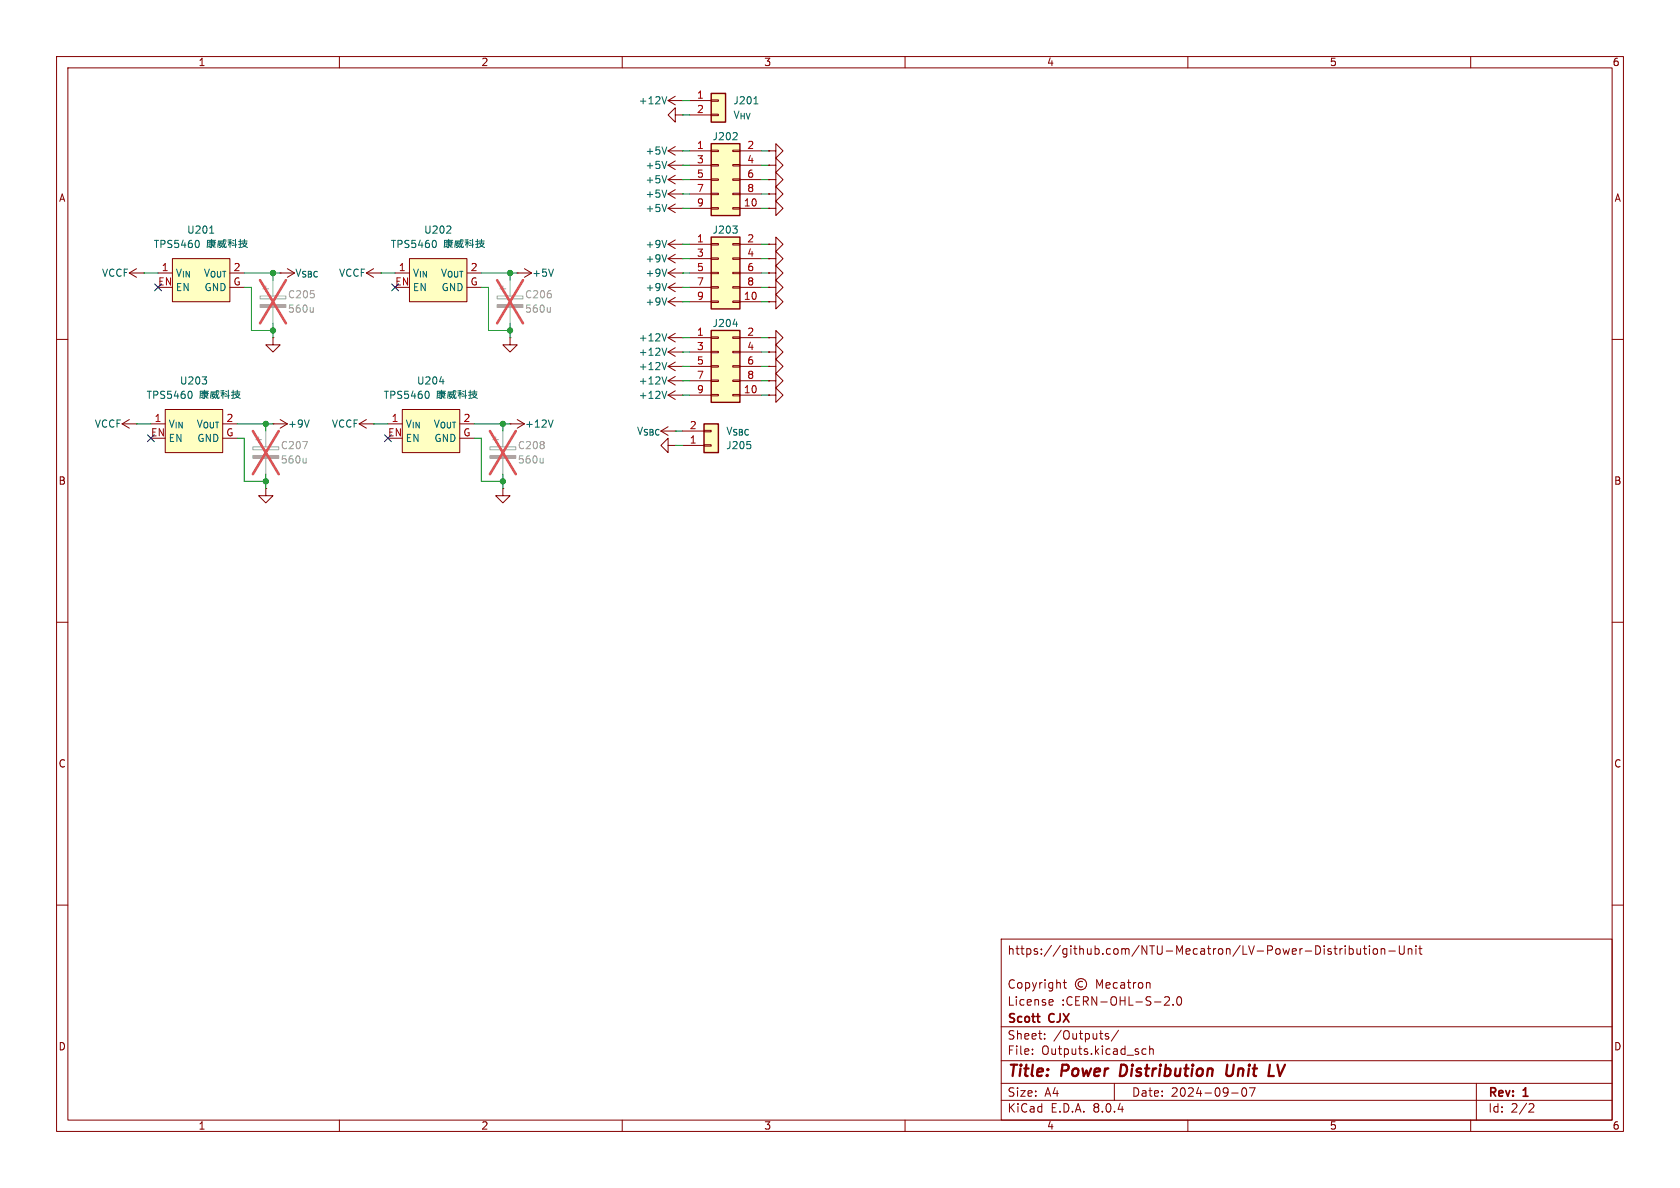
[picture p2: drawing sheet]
<svg xmlns="http://www.w3.org/2000/svg" width="297mm" height="210mm" viewBox="0 0 297 210" stroke-linecap="round" stroke-linejoin="round" font-family="sans-serif">
<g fill="none" stroke="#840000" stroke-width=".18">
<path d="M10 10h277v190h-277zM12 12h273v186h-273zM60 10v2M110 10v2M160 10v2M210 10v2M260 10v2M10 60h2M285 60h2M10 110h2M285 110h2M10 160h2"/>
<path d="M285 160h2M177 166h108v32h-108zM185.7 176.7l.4 .1 .1 .3-.7 .1M186.1 177.6l-.4 .1M188 173.7h.5M188.2 173.2v1.3l.3 .2M191.4 173.6a.52 .52 0 0 0-.8 .4 .52 .52 0 0 0 .8 .4M193.9 174.7v-1.5l.5 1.1 .5-1.1v1.5M195.5 174.2l.7-.1v-.3l-.5-.1-.2 .2 .1 .7h.6M197.5 173.8l-.4-.1-.3 .3v.4l.2 .2h.5M198.2 173.8h.5l.1 .9M198.8 174.1h-.5a.29 .29 0 0 0-.2 .3 .29 .29 0 0 0 .2 .3l.5-.1"/>
<path d="M199.3 173.7h.6M199.5 173.2v1.3l.4 .2M200.4 173.7v1M200.8 173.7l-.3 .1-.1 .2M201.3 173.8l.2-.1 .5 .1v.6l-.1 .2-.4 .1-.2-.1zM202.7 173.8l.2-.1 .3 .1 .1 .9M202.7 173.7v1M205.9 176.3l.6-.1 .2 .1v.3l-.9 1.1h.9M207.4 177.6v.1M208.2 176.3l.2-.1a.81 .81 0 0 1 .6 .6 .81 .81 0 0 1-.3 .8l-.2 .1a.81 .81 0 0 1-.3-1.4zM234.7 168l.7 .4-.2 .3-.5-.1M235.3 167.8l-.3-.1-.3 .2"/>
<path d="M235.8 167.7h.6M236 167.2v1.3l.4 .2M236.9 167.7v1M237.3 167.7l-.3 .1-.1 .2M237.8 167.2v.1M237.8 167.7v1M238.5 167.8l.5-.1 .2 .3v.4l-.1 .2h-.6M238.5 167.2v1.5M239.9 167.7l.1 .9 .3 .1 .2-.1M240.5 167.7v1M241 167.7h.6M241.2 167.2v1.3l.4 .2"/>
<path d="M242.1 167.2v.1M242.1 167.7v1M242.9 167.8l.3-.1 .3 .3v.4l-.3 .3-.3-.1-.2-.2v-.4zM244.2 167.8l.2-.1 .3 .1 .1 .9M244.2 167.7v1M245.5 168.1h1.2M247.4 167.2v1.2l.3 .3 .4-.1 .1-.2v-1.2M249 167.8l.2-.1 .3 .1 .1 .9M249 167.7v1M250.3 167.2v.1M250.3 167.7v1M250.8 167.7h.6"/>
<path d="M251 167.2v1.3l.4 .2M60 198v2M110 198v2M160 198v2M177 194.5h108M177 191.5h108M177 187.5h108M177 181.5h108M182.5 186.3v.1M182.5 185.5v.1M184.7 183.6v.1M184.7 182.8v.1"/>
<path d="M195.5 183.1l.5 .2v.2l-.2 .2-.4-.1M195.5 182.8h.5M197 191.5v3M197.7 182.1l-1.2 2M202.6 185.5l-.4-.1-.3 .3v.4l.1 .2h.6M203.2 185.5l.3-.1 .3 .1 .1 .9M203.2 184.9v1.5M210 198v2M217.7 193.2h1.2M219.7 192.4l.2-.1a.81 .81 0 0 1 .6 .6 .81 .81 0 0 1-.3 .8l-.2 .1a.81 .81 0 0 1-.3-1.4zM220.9 192.3h1l-.7 1.5M260 198v2"/>
<path d="M261 191.5v6.5M270.5 195.1l.5 .1 .2 .3-1 1.1h1"/>
<circle cx="191.1" cy="174" r="1"/>
</g>
<path d="M198.2 188.2l-.2 2h.4M217 188.2l-.2 1.6 .1 .3a.66 .66 0 0 0 .9-.1M224.3 190.2h.9M225.8 188.2l.5 2 .9-2" fill="none" stroke="#840000" stroke-width=".4"/>
<path d="M125.7 58.4h5.1v12.7h-5.1z" fill="#ffffc2"/>
<g fill="none" stroke="#840000" stroke-width=".18">
<path d="M121.9 59.7h3.8M125.7 59.6h1.3v.2h-1.3zM129.5 59.6h1.3v.2h-1.3zM130.8 59.7h3.8M21.6 74.9h2.5M21.6 74.9l1.3 .8M22.9 74.2l-1.3 .7M24.1 74.9h.1M121.9 69.9h3.8M121.9 62.2h3.8M121.9 64.8h3.8M121.9 67.3h3.8"/>
<path d="M125.7 69.7h1.3v.3h-1.3zM125.7 67.2h1.3v.2h-1.3zM125.7 64.6h1.3v.3h-1.3zM125.7 62.1h1.3v.3h-1.3zM129.5 69.7h1.3v.3h-1.3zM129.5 67.2h1.3v.2h-1.3zM129.5 64.6h1.3v.3h-1.3zM129.5 62.1h1.3v.3h-1.3zM130.8 69.9h3.8M130.8 62.2h3.8M130.8 64.8h3.8M130.8 67.3h3.8"/>
<path d="M88.9 86.4v1.2h1.3l-1.3 1.3-1.3-1.3h1.3M88.9 86.4h.1"/>
</g>
<path d="M125.7 58.4h5.1v12.7h-5.1z" fill="none" stroke="#840000" stroke-width=".25"/>
<path d="M129.6 57.3h.8" fill="none" stroke="#006464" stroke-width=".18"/>
<path d="M29.2 72.4h10.2v7.6h-10.2z" fill="#ffffc2"/>
<path d="M48.3 59.7v1.3h1.2l-1.2 1.2-1.3-1.2h1.3M48.3 59.7h.1M26.7 74.9h2.5M29.2 72.4h10.2v7.6h-10.2zM39.4 77.5h2.5M135.9 67.3h1.3v1.3l1.2-1.3-1.2-1.3v1.3M135.9 67.3h.1" fill="none" stroke="#840000" stroke-width=".18"/>
<g fill="none" stroke="#006464" stroke-width=".18">
<path d="M33.7 69.2a.79 .79 0 0 1 0 1.2M35.5 69.6h1.4M35.7 69.9l.1 .1M35.7 69.4h1v.4h-1M35.7 66.6h.8l-.4 .5M36 70.2l-.5 .1M36.1 69.2v1.2h-.3M36.1 69v.2M36.1 69.8l.4 .5 .3 .1M36.5 67.2v.6M36.7 69.9l-.3 .2M36.9 69.2h-1.5l-.1 1.2"/>
<path d="M37.5 69.5h.6M37.5 69.8h.6l-.2 .4-.4 .2M37.7 69.5l-.2 .6 .5 .1M38.3 69l.1 1.4h.3v-.2M38.4 69l.3 .1M38.6 69.6l-.5 .8M38.7 69.3h-1.4l-.1 1.1M39 69.5h.7M39.4 69.1v1.3M39.4 69.5l.2 .3M39.4 69.5l-.3 .5M39.6 69l-.6 .1"/>
<path d="M39.8 69.6l.3 .1M39.9 69.2h.2M40.4 69v1.4M40.5 69.9l-.7 .2M40.9 69.3h.5M41 70.4h.2M41.2 69v1.4M41.5 69.8l-.6 .1M41.5 69.3h.9M41.5 69.6h.9l-.5 .6-.5 .2M41.6 69.6l.5 .6 .4 .2M41.9 69v.6"/>
</g>
<path d="M46 52.3h4.5v.5h-4.5zM46.5 51.1h1M47 50.5v1.1M48.3 49.5v2.8M48.3 54.4v2.8" fill="none" stroke="#a1a1a1" stroke-width=".18"/>
<path d="M46 53.8h4.5v.6h-4.5z" fill="#a1a1a1" stroke="#a1a1a1" stroke-width=".18"/>
<path d="M55.4 54.3v.9M55.4 55.1l-.2 .1" fill="none" stroke="#989898" stroke-width=".18"/>
<path d="M46 49.5l4.5 7.7M50.5 49.5l-4.5 7.7" fill="none" stroke="#e65255" stroke-width=".46"/>
<path d="M72.4 45.7h10.1v7.6h-10.1z" fill="#ffffc2"/>
<g fill="none" stroke="#840000" stroke-width=".18">
<path d="M118.1 34.3h2.5M118.1 34.3l1.3 .8M119.4 33.5l-1.3 .8M120.6 34.3h.1M49.5 48.3h.1M49.5 48.3h2.6M50.8 47.5l1.3 .8M52.1 48.3l-1.3 .7M64.8 48.3h2.5M64.8 48.3l1.2 .7M66 47.5l-1.2 .8M67.3 48.3h.1"/>
<path d="M69.8 48.3h2.6M72.4 45.7h10.1v7.6h-10.1zM82.5 50.8h2.6M90.2 59.7v1.3h1.2l-1.2 1.2-1.3-1.2h1.3M90.2 59.7h.1M118.1 48.3h2.5M118.1 50.8h2.5M118.1 48.3l1.3 .7M118.1 50.8l1.3 .8M119.4 47.5l-1.3 .8M119.4 50l-1.3 .8M120.6 48.3h.1"/>
<path d="M120.6 50.8h.1M135.9 59.7h1.3v1.3l1.2-1.3-1.2-1.3v1.3M135.9 59.7h.1M47 86.4v1.2h1.3l-1.3 1.3-1.3-1.3h1.3M47 86.4h.1"/>
</g>
<g fill="none" stroke="#006464" stroke-width=".18">
<path d="M117.9 33.6l-.4 1.3M76.8 42.5a.79 .79 0 0 1 0 1.3M78.7 42.9h1.3M78.8 43.3h.2M78.9 42.7h1v.5h-1M78.9 41.2h.8M79.1 43.5l-.4 .1M79.3 42.6v1.2h-.3M79.3 42.3v.2M79.3 43.1l.4 .5 .3 .1M79.6 40.1v.4M79.9 43.3l-.3 .2"/>
<path d="M80 42.5h-1.4l-.1 1.3M80.6 42.8h.6M80.6 43.1h.6l-.1 .4-.5 .3M80.9 42.8l-.2 .6 .5 .2M81.4 42.4l.2 1.3 .3 .1v-.3M81.6 42.4h.3M81.8 42.9l-.6 .9M81.9 42.6h-1.4l-.1 1.1M82.2 42.8h.7M82.6 42.4v1.4M82.6 42.9l.2 .3M82.6 42.8l-.3 .5"/>
<path d="M82.8 42.4h-.6M83 42.9l.2 .1M83.1 42.5l.2 .1M83.5 42.3v1.5M83.7 43.3l-.8 .1M84.1 42.7h.5M84.2 43.8h.1M84.4 42.3v1.5M84.6 43.1l-.5 .1M84.7 42.6h.9M84.7 43h.8l-.4 .5-.5 .3M84.8 43l.4 .6 .5 .2"/>
<path d="M85.1 42.3v.7M117.9 47.6l-.4 1.2M117.9 50.1l-.4 1.3"/>
</g>
<path d="M87.9 52.3h4.6v.5h-4.6zM88.4 51.1h1M88.9 50.5v1.1M90.2 49.5v2.8M90.2 54.4v2.8" fill="none" stroke="#a1a1a1" stroke-width=".18"/>
<path d="M87.9 53.8h4.6v.6h-4.6z" fill="#a1a1a1" stroke="#a1a1a1" stroke-width=".18"/>
<path d="M97.3 54.3v.9M97.3 55.1l-.2 .1" fill="none" stroke="#989898" stroke-width=".18"/>
<path d="M87.9 49.5l4.6 7.7M92.5 49.5l-4.6 7.7" fill="none" stroke="#e65255" stroke-width=".46"/>
<path d="M71.1 72.4h10.2v7.6h-10.2z" fill="#ffffc2"/>
<g fill="none" stroke="#840000" stroke-width=".18">
<path d="M22.9 48.3h2.5M22.9 48.3l1.2 .7M24.1 47.5l-1.2 .8M25.4 48.3h.1M135.9 50.8h1.3v1.3l1.2-1.3-1.2-1.3v1.3M135.9 50.8h.1M48.3 74.9h.1M48.3 74.9h2.5M49.5 74.2l1.3 .7M50.8 74.9l-1.3 .8M63.5 74.9h2.5M63.5 74.9l1.3 .8"/>
<path d="M64.8 74.2l-1.3 .7M66 74.9h.1M68.6 74.9h2.5M71.1 72.4h10.2v7.6h-10.2zM81.3 77.5h2.5M135.9 62.2h1.3v1.3l1.2-1.3-1.2-1.2v1.2M135.9 62.2h.1M135.9 64.8h1.3v1.2l1.2-1.2-1.2-1.3v1.3M135.9 64.8h.1M135.9 69.9h1.3v1.2l1.2-1.2-1.2-1.3v1.3M135.9 69.9h.1"/>
</g>
<g fill="none" stroke="#006464" stroke-width=".18">
<path d="M54.7 74.2l-.5 1.3M75.6 69.2a.79 .79 0 0 1 0 1.2M77.4 69.6h1.4M77.6 69.9l.1 .1M77.6 69.4h1v.4h-1M77.7 67.5h.8M77.9 70.2l-.5 .1M78 69.2v1.2h-.3M78 69v.2M78 69.8l.4 .5 .3 .1M78.6 69.9l-.3 .2M78.8 69.2h-1.5v1.2"/>
<path d="M79.4 69.5h.6M79.4 69.8h.6l-.2 .4-.4 .2M79.6 69.5l-.2 .6 .5 .1M80.2 69l.1 1.4h.3v-.2M80.3 69l.3 .1M80.5 69.6l-.5 .8M80.6 69.3h-1.3l-.2 1.1M80.9 69.5h.7M81.3 69.1v1.3M81.3 69.5l.3 .3M81.3 69.5l-.3 .5M81.5 69l-.6 .1"/>
<path d="M81.7 69.6l.3 .1M81.8 69.2h.2M82.3 69v1.4M82.5 69.9l-.8 .2M82.8 69.3h.5M82.9 70.4h.2M83.1 69v1.4M83.4 69.8l-.6 .1M83.4 69.3h.9M83.4 69.6h.9l-.4 .6-.6 .2M83.5 69.6l.5 .6 .4 .2M83.9 69v.6"/>
</g>
<path d="M44.7 79h4.6v.5h-4.6zM45.2 77.7h1M45.7 77.2v1M47 76.2v2.8M47 81v2.8" fill="none" stroke="#a1a1a1" stroke-width=".18"/>
<path d="M44.7 80.5h4.6v.5h-4.6z" fill="#a1a1a1" stroke="#a1a1a1" stroke-width=".18"/>
<path d="M53.5 78h.9l-.6 1.3M54.1 81v.9M54.1 81.7l-.2 .2" fill="none" stroke="#989898" stroke-width=".18"/>
<path d="M44.7 76.2l4.6 7.6M49.3 76.2l-4.6 7.6" fill="none" stroke="#e65255" stroke-width=".46"/>
<path d="M30.5 45.7h10.1v7.6h-10.1z" fill="#ffffc2"/>
<g fill="none" stroke="#840000" stroke-width=".18">
<path d="M27.9 48.3h2.6M30.5 45.7h10.1v7.6h-10.1zM40.6 50.8h2.6M118.1 45.7h2.5M118.1 45.7l1.3 .8M118.1 53.3h2.5M118.1 53.3l1.3 .8M119.4 45l-1.3 .7M119.4 52.6l-1.3 .7M120.6 45.7h.1M120.6 53.3h.1M135.9 48.3h1.3v1.2l1.2-1.2-1.2-1.3v1.3"/>
<path d="M135.9 48.3h.1M135.9 45.7h1.3v1.3l1.2-1.3-1.2-1.2v1.2M135.9 45.7h.1M135.9 53.3h1.3v1.3l1.2-1.3-1.2-1.2v1.2M135.9 53.3h.1M135.9 43.2h1.3v1.3l1.2-1.3-1.2-1.3v1.3M135.9 43.2h.1"/>
</g>
<g fill="none" stroke="#006464" stroke-width=".18">
<path d="M34.9 42.5a.79 .79 0 0 1 0 1.3M36.8 42.9h1.3M36.9 43.3h.2M37 42.7h.9v.5h-.9M37.1 41.2h.7M37.2 43.5l-.4 .1M37.4 42.6v1.2h-.3M37.4 42.3v.2M37.4 43.1l.4 .5 .3 .1M38 43.3l-.4 .2M38.1 42.5h-1.4l-.1 1.3M38.7 42.8h.6"/>
<path d="M38.7 43.1h.6l-.1 .4-.5 .3M39 42.8l-.2 .6 .5 .2M39.5 42.4l.2 1.3 .2 .1 .1-.3M39.6 42.4h.3M39.9 42.9l-.6 .9M40 42.6h-1.4l-.1 1.1M40.3 42.8h.7M40.7 42.4v1.4M40.7 42.9l.2 .3M40.7 42.8l-.3 .5M40.9 42.4h-.6M41.1 42.9l.2 .1"/>
<path d="M41.2 42.5l.2 .1M41.6 42.3v1.5M41.8 43.3l-.8 .1M42.2 42.7h.5M42.2 43.8h.2M42.5 42.3v1.5M42.7 43.1l-.5 .1M42.8 42.6h.9M42.8 43h.8l-.4 .5-.5 .3M42.9 43l.4 .6 .5 .2M43.2 42.3v.7M117.9 45l-.4 1.3"/>
<path d="M117.9 52.6l-.4 1.3"/>
</g>
<path d="M86.6 79h4.6v.5h-4.6zM87.1 77.7h1M87.6 77.2v1M88.9 76.2v2.8M88.9 81v2.8" fill="none" stroke="#a1a1a1" stroke-width=".18"/>
<path d="M86.6 80.5h4.6v.5h-4.6z" fill="#a1a1a1" stroke="#a1a1a1" stroke-width=".18"/>
<path d="M96 81v.9M96 81.7l-.2 .2" fill="none" stroke="#989898" stroke-width=".18"/>
<path d="M86.6 76.2l4.6 7.6M91.2 76.2l-4.6 7.6" fill="none" stroke="#e65255" stroke-width=".46"/>
<path d="M125.7 41.9h5.1v12.7h-5.1z" fill="#ffffc2"/>
<g fill="none" stroke="#840000" stroke-width=".18">
<path d="M118.1 43.2h2.5M118.1 43.2l1.3 .7M119.4 42.4l-1.3 .8M120.6 43.2h.1M121.9 43.2h3.8M121.9 53.3h3.8M121.9 45.7h3.8M121.9 48.3h3.8M121.9 50.8h3.8M125.7 53.2h1.3v.3h-1.3zM125.7 50.7h1.3v.2h-1.3zM125.7 48.1h1.3v.3h-1.3z"/>
<path d="M125.7 45.6h1.3v.2h-1.3zM125.7 43.1h1.3v.2h-1.3zM129.5 53.2h1.3v.3h-1.3zM129.5 50.7h1.3v.2h-1.3zM129.5 48.1h1.3v.3h-1.3zM129.5 45.6h1.3v.2h-1.3zM129.5 43.1h1.3v.2h-1.3zM130.8 43.2h3.8M130.8 53.3h3.8M130.8 45.7h3.8M130.8 48.3h3.8M130.8 50.8h3.8"/>
</g>
<path d="M125.7 41.9h5.1v12.7h-5.1z" fill="none" stroke="#840000" stroke-width=".25"/>
<path d="M129.5 39.9h.8l-.4 .5M117.9 42.5l-.4 1.3M130.2 40.5l.1 .2-.1 .5" fill="none" stroke="#006464" stroke-width=".18"/>
<path d="M124.5 74.9h2.5v5.1h-2.5z" fill="#ffffc2"/>
<g fill="none" stroke="#840000" stroke-width=".18">
<path d="M135.9 29.2h1.3v1.3l1.2-1.3-1.2-1.3v1.3M135.9 29.2h.1M135.9 31.8h1.3v1.2l1.2-1.2-1.2-1.3v1.3M135.9 31.8h.1M135.9 34.3h1.3v1.3l1.2-1.3-1.2-1.3v1.3M135.9 34.3h.1M135.9 36.8h1.3v1.3l1.2-1.3-1.2-1.2v1.2M135.9 36.8h.1M135.9 26.7h1.3v1.2l1.2-1.2-1.2-1.3v1.3M135.9 26.7h.1M91.4 48.3h.1M91.4 48.3h2.6"/>
<path d="M92.7 47.5l1.3 .8M94 48.3l-1.3 .7M118.1 59.7h2.5M118.1 59.7l1.3 .8M119.4 58.9l-1.3 .8M120.6 59.7h.1M90.2 74.9h.1M90.2 74.9h2.5M91.4 74.2l1.3 .7M92.7 74.9l-1.3 .8M118.1 78.7v-1.2l-1.3 1.2 1.3 1.3v-1.3h1.3M118.1 62.2h2.5"/>
<path d="M118.1 62.2l1.3 .8M118.1 64.8h2.5M118.1 64.8l1.3 .7M118.1 69.9h2.5M118.1 69.9l1.3 .7M118.1 67.3h2.5M118.1 67.3l1.3 .8M119.4 78.7h.1M119.4 61.5l-1.3 .7M119.4 64l-1.3 .8M119.4 69.1l-1.3 .8M119.4 66.5l-1.3 .8"/>
<path d="M120.6 62.2h.1M120.6 64.8h.1M120.6 69.9h.1M120.6 67.3h.1M120.6 78.7h3.9M120.6 76.2h3.9M124.5 76.1h1.2v.2h-1.2zM124.5 78.6h1.2v.3h-1.2z"/>
</g>
<path d="M124.5 74.9h2.5v5.1h-2.5z" fill="none" stroke="#840000" stroke-width=".25"/>
<path d="M97.8 47.6l-.4 1.2M117.9 59l-.4 1.3M97.8 74.2l-.4 1.3M117.9 61.5l-.4 1.3M117.9 64.1l-.4 1.2M117.9 69.2l-.4 1.2M117.9 66.6l-.4 1.3M132.1 78h.6M132.6 78.6l.1 .2-.1 .5" fill="none" stroke="#006464" stroke-width=".18"/>
<path d="M125.7 25.4h5.1v12.7h-5.1z" fill="#ffffc2"/>
<g fill="none" stroke="#840000" stroke-width=".18">
<path d="M121.9 26.7h3.8M121.9 36.8h3.8M121.9 29.2h3.8M121.9 31.8h3.8M121.9 34.3h3.8M125.7 36.7h1.3v.3h-1.3zM125.7 34.2h1.3v.2h-1.3zM125.7 31.6h1.3v.3h-1.3zM125.7 29.1h1.3v.2h-1.3zM125.7 26.5h1.3v.3h-1.3zM129.5 36.7h1.3v.3h-1.3zM129.5 34.2h1.3v.2h-1.3z"/>
<path d="M129.5 31.6h1.3v.3h-1.3zM129.5 29.1h1.3v.2h-1.3zM129.5 26.5h1.3v.3h-1.3zM130.8 26.7h3.8M130.8 36.8h3.8M130.8 29.2h3.8M130.8 31.8h3.8M130.8 34.3h3.8"/>
</g>
<path d="M125.7 25.4h5.1v12.7h-5.1z" fill="none" stroke="#840000" stroke-width=".25"/>
<path d="M130.2 23.5l.1 .2v.3l-.8 .7h.8" fill="none" stroke="#006464" stroke-width=".18"/>
<path d="M125.7 16.5h2.6v5.1h-2.6z" fill="#ffffc2"/>
<g fill="none" stroke="#840000" stroke-width=".18">
<path d="M118.1 17.8h2.5M118.1 17.8l1.3 .7M119.4 17l-1.3 .8M120.6 17.8h.1M121.9 17.8h3.8M125.7 17.7h1.3v.2h-1.3zM118.1 26.7h2.5M118.1 26.7l1.3 .7M118.1 31.8h2.5M118.1 31.8l1.3 .7M118.1 29.2h2.5M118.1 29.2l1.3 .8"/>
<path d="M118.1 36.8h2.5M118.1 36.8l1.3 .8M119.4 20.3v-1.2l-1.3 1.2 1.3 1.3v-1.3h1.2M119.4 25.9l-1.3 .8M119.4 31l-1.3 .8M119.4 28.4l-1.3 .8M119.4 36.1l-1.3 .7M120.6 20.3h.1M120.6 26.7h.1M120.6 31.8h.1M120.6 29.2h.1M120.6 36.8h.1"/>
<path d="M121.9 20.3h3.8M125.7 20.2h1.3v.2h-1.3zM135.9 29.2h.1M135.9 31.8h.1M135.9 34.3h.1M135.9 36.8h.1M135.9 26.7h.1M135.9 59.7h.1M135.9 50.8h.1M135.9 48.3h.1M135.9 45.7h.1M135.9 53.3h.1"/>
<path d="M135.9 43.2h.1M135.9 62.2h.1M135.9 69.9h.1M135.9 67.3h.1M135.9 64.8h.1"/>
</g>
<path d="M125.7 16.5h2.6v5.1h-2.6z" fill="none" stroke="#840000" stroke-width=".25"/>
<path d="M117.9 17.1l-.4 1.3M133.3 18.4h.7M117.9 26l-.4 1.2M117.9 31.1l-.4 1.2M117.9 28.5l-.4 1.3M117.9 36.1l-.4 1.3" fill="none" stroke="#006464" stroke-width=".18"/>
<g fill="none" stroke="#009600" stroke-width=".18">
<path d="M120.6 17.8h1.3M120.6 26.7h1.3M120.6 36.8h1.3M120.6 29.2h1.3M120.6 34.3h1.3M120.6 20.3h1.3M120.6 31.8h1.3M134.6 26.7h1.3M134.6 36.8h1.3M134.6 29.2h1.3M134.6 34.3h1.3M134.6 31.8h1.3"/>
<path d="M25.4 48.3h2.5M43.2 48.3h6.3M43.2 50.8h1.2v7.6h3.9M48.3 48.3v1.2M48.3 57.2v2.5M67.3 48.3h2.5M85.1 48.3h6.3M85.1 50.8h1.3v7.6h3.8M90.2 48.3v1.2M90.2 57.2v2.5M120.6 48.3h1.3M120.6 45.7h1.3"/>
<path d="M120.6 50.8h1.3M120.6 53.3h1.3M120.6 59.7h1.3M120.6 43.2h1.3M134.6 48.3h1.3M134.6 45.7h1.3M134.6 50.8h1.3M134.6 53.3h1.3M134.6 59.7h1.3M134.6 43.2h1.3M24.1 74.9h2.6M41.9 74.9h6.4"/>
<path d="M41.9 77.5h1.3v7.6h3.8M47 74.9v1.3M66 74.9h2.6M83.8 74.9h6.4M83.8 77.5h1.3v7.6h3.8M88.9 74.9v1.3M119.4 78.7h1.2M119.4 76.2h1.2M120.6 64.8h1.3M120.6 67.3h1.3M120.6 69.9h1.3M120.6 62.2h1.3"/>
<path d="M134.6 64.8h1.3M134.6 67.3h1.3M134.6 69.9h1.3M134.6 62.2h1.3M47 83.8v2.6M88.9 83.8v2.6"/>
</g>
<path d="M27.3 50.2l1.2 1.2M28.5 50.2l-1.2 1.2M69.2 50.2l1.3 1.2M70.5 50.2l-1.3 1.2M26.1 76.9l1.2 1.2M27.3 76.9l-1.2 1.2M68 76.9l1.2 1.2M69.2 76.9l-1.2 1.2" fill="none" stroke="#000084" stroke-width=".18"/>
<g fill="#009600" stroke="#009600" stroke-width=".18">
<circle cx="48.3" cy="58.4" r=".46"/>
<circle cx="47" cy="85.1" r=".46"/>
<circle cx="48.3" cy="48.3" r=".46"/>
<circle cx="47" cy="74.9" r=".46"/>
<circle cx="90.2" cy="58.4" r=".46"/>
<circle cx="88.9" cy="74.9" r=".46"/>
<circle cx="90.2" cy="48.3" r=".46"/>
<circle cx="88.9" cy="85.1" r=".46"/>
</g>
<g font-size="2.8" fill="#840000">
<text x="178" y="190.9">Title:</text>
<text x="187.7" y="190.9">Power</text>
<text x="198.8" y="190.9">Distribution</text>
<text x="218.4" y="190.9">Unit</text>
</g>
<g font-size="2.1" fill="#840000">
<text x="178" y="169">https://github.com/NTU-Mecatron/LV-Power-Distribution-Unit</text>
<text x="178" y="178">License</text>
<text x="178" y="175">Copyright</text>
<text x="187.7" y="178">:CERN-OHL-S-2.0</text>
<text x="178" y="184">Sheet:</text>
<text x="178" y="181.2">Scott</text>
<text x="185.5" y="181.2">CJX</text>
<text x="186.2" y="184">/Outputs/</text>
<text x="178" y="186.7">File:</text>
<text x="184.1" y="186.7">Outputs.kicad_sch</text>
<text x="178" y="196.9">KiCad</text>
<text x="178" y="194.1">Size:</text>
<text x="184.7" y="194.1">A4</text>
<text x="185.7" y="196.9">E.D.A.</text>
<text x="193.3" y="196.9">8.0.4</text>
<text x="200" y="194.1">Date:</text>
<text x="207" y="194.1">2024-09-07</text>
<text x="263" y="194.3">Rev:</text>
<text x="263" y="196.9">Id:</text>
<text x="267.1" y="196.9">2/2</text>
<text x="269.4" y="194.3">1</text>
</g>
<g font-size="1.8" fill="#840000">
<text x="35" y="11.9">1</text>
<text x="85" y="11.9">2</text>
<text x="135" y="11.9">3</text>
<text x="185" y="11.9">4</text>
<text x="235" y="11.9">5</text>
<text x="285" y="11.9">6</text>
<text x="10.3" y="35.9">A</text>
<text x="285.3" y="35.9">A</text>
<text x="10.3" y="85.9">B</text>
<text x="285.3" y="85.9">B</text>
<text x="10.3" y="135.9">C</text>
<text x="285.3" y="135.9">C</text>
<text x="10.3" y="185.9">D</text>
<text x="285.3" y="185.9">D</text>
<text x="35" y="199.9">1</text>
<text x="85" y="199.9">2</text>
<text x="135" y="199.9">3</text>
<text x="185" y="199.9">4</text>
<text x="235" y="199.9">5</text>
<text x="285" y="199.9">6</text>
</g>
<g font-size="1.8" fill="#a90000">
<text x="123.1" y="17.5">1</text>
<text x="123.1" y="20.1">2</text>
<text x="123.1" y="26.4">1</text>
<text x="123.1" y="29">3</text>
<text x="132" y="26.4">2</text>
<text x="132" y="29">4</text>
<text x="123.1" y="31.5">5</text>
<text x="123.1" y="34">7</text>
<text x="132" y="31.5">6</text>
<text x="132" y="34">8</text>
<text x="123.1" y="36.6">9</text>
<text x="131.4" y="36.6">10</text>
<text x="123.1" y="42.9">1</text>
<text x="123.1" y="45.5">3</text>
<text x="132" y="42.9">2</text>
<text x="132" y="45.5">4</text>
<text x="27.9" y="50.5">EN</text>
<text x="28.5" y="48">1</text>
<text x="41.2" y="50.5">G</text>
<text x="41.2" y="48">2</text>
<text x="69.8" y="50.5">EN</text>
<text x="70.4" y="48">1</text>
<text x="83.1" y="50.5">G</text>
<text x="83.1" y="48">2</text>
<text x="123.1" y="48">5</text>
<text x="123.1" y="50.5">7</text>
<text x="123.1" y="53.1">9</text>
<text x="131.4" y="53.1">10</text>
<text x="132" y="48">6</text>
<text x="132" y="50.5">8</text>
<text x="123.1" y="59.4">1</text>
<text x="132" y="59.4">2</text>
<text x="123.1" y="62">3</text>
<text x="123.1" y="64.5">5</text>
<text x="132" y="62">4</text>
<text x="132" y="64.5">6</text>
<text x="123.1" y="67.1">7</text>
<text x="123.1" y="69.6">9</text>
<text x="131.4" y="69.6">10</text>
<text x="132" y="67.1">8</text>
<text x="26.6" y="77.2">EN</text>
<text x="27.2" y="74.7">1</text>
<text x="39.9" y="77.2">G</text>
<text x="39.9" y="74.7">2</text>
<text x="68.5" y="77.2">EN</text>
<text x="69.1" y="74.7">1</text>
<text x="81.8" y="77.2">G</text>
<text x="81.8" y="74.7">2</text>
<text x="121.8" y="75.9">2</text>
<text x="121.8" y="78.5">1</text>
</g>
<g font-size="1.8" fill="#006464">
<text x="112.8" y="18.6">+12V</text>
<text x="129.5" y="18.6">J201</text>
<text x="129.5" y="21.2">V_{HV}</text>
<text x="114" y="27.5">+5V</text>
<text x="125.9" y="25">J202</text>
<text x="114" y="35.2">+5V</text>
<text x="114" y="32.6">+5V</text>
<text x="114" y="30.1">+5V</text>
<text x="33" y="41.5">U201</text>
<text x="74.9" y="41.5">U202</text>
<text x="114" y="37.7">+5V</text>
<text x="125.9" y="41.5">J203</text>
<text x="27.1" y="44">TPS5460</text>
<text x="69" y="44">TPS5460</text>
<text x="114" y="46.6">+9V</text>
<text x="114" y="44">+9V</text>
<text x="17.9" y="49.1">VCCF</text>
<text x="31" y="49.1">V_{IN}V_{OUT}</text>
<text x="31" y="51.7">EN</text>
<text x="36.1" y="51.7">GND</text>
<text x="52.1" y="49.1">V_{SBC} VCCF</text>
<text x="72.9" y="49.1">V_{IN}V_{OUT}</text>
<text x="72.9" y="51.7">EN</text>
<text x="78" y="51.7">GND</text>
<text x="94" y="49.1">+5V</text>
<text x="114" y="49.1">+9V</text>
<text x="114" y="51.7">+9V</text>
<text x="114" y="54.2">+9V</text>
<text x="125.9" y="58">J204</text>
<text x="112.8" y="63.1">+12V</text>
<text x="112.8" y="60.6">+12V</text>
<text x="112.8" y="65.6">+12V</text>
<text x="25.8" y="70.7">TPS5460</text>
<text x="31.7" y="68.2">U203</text>
<text x="67.7" y="70.7">TPS5460</text>
<text x="73.6" y="68.2">U204</text>
<text x="112.8" y="70.7">+12V</text>
<text x="112.8" y="68.2">+12V</text>
<text x="16.7" y="75.8">VCCF</text>
<text x="29.7" y="75.8">V_{IN}V_{OUT}</text>
<text x="50.8" y="75.8">+9V</text>
<text x="58.6" y="75.8">VCCF</text>
<text x="71.6" y="75.8">V_{IN}V_{OUT}</text>
<text x="92.7" y="75.8">+12V</text>
<text x="112.5" y="77.1">V_{SBC}</text>
<text x="128.3" y="77.1">V_{SBC}</text>
<text x="29.7" y="78.3">EN</text>
<text x="34.8" y="78.3">GND</text>
<text x="71.6" y="78.3">EN</text>
<text x="76.7" y="78.3">GND</text>
<text x="128.3" y="79.6">J205</text>
</g>
<g font-size="1.8" fill="#989898">
<text x="50.8" y="52.9">C205</text>
<text x="92.7" y="52.9">C206</text>
<text x="50.8" y="55.5">560u</text>
<text x="92.7" y="55.5">560u</text>
<text x="49.5" y="79.6">C207</text>
<text x="49.5" y="82.1">560u</text>
<text x="91.4" y="79.6">C208</text>
<text x="91.4" y="82.1">560u</text>
</g>
</svg>
